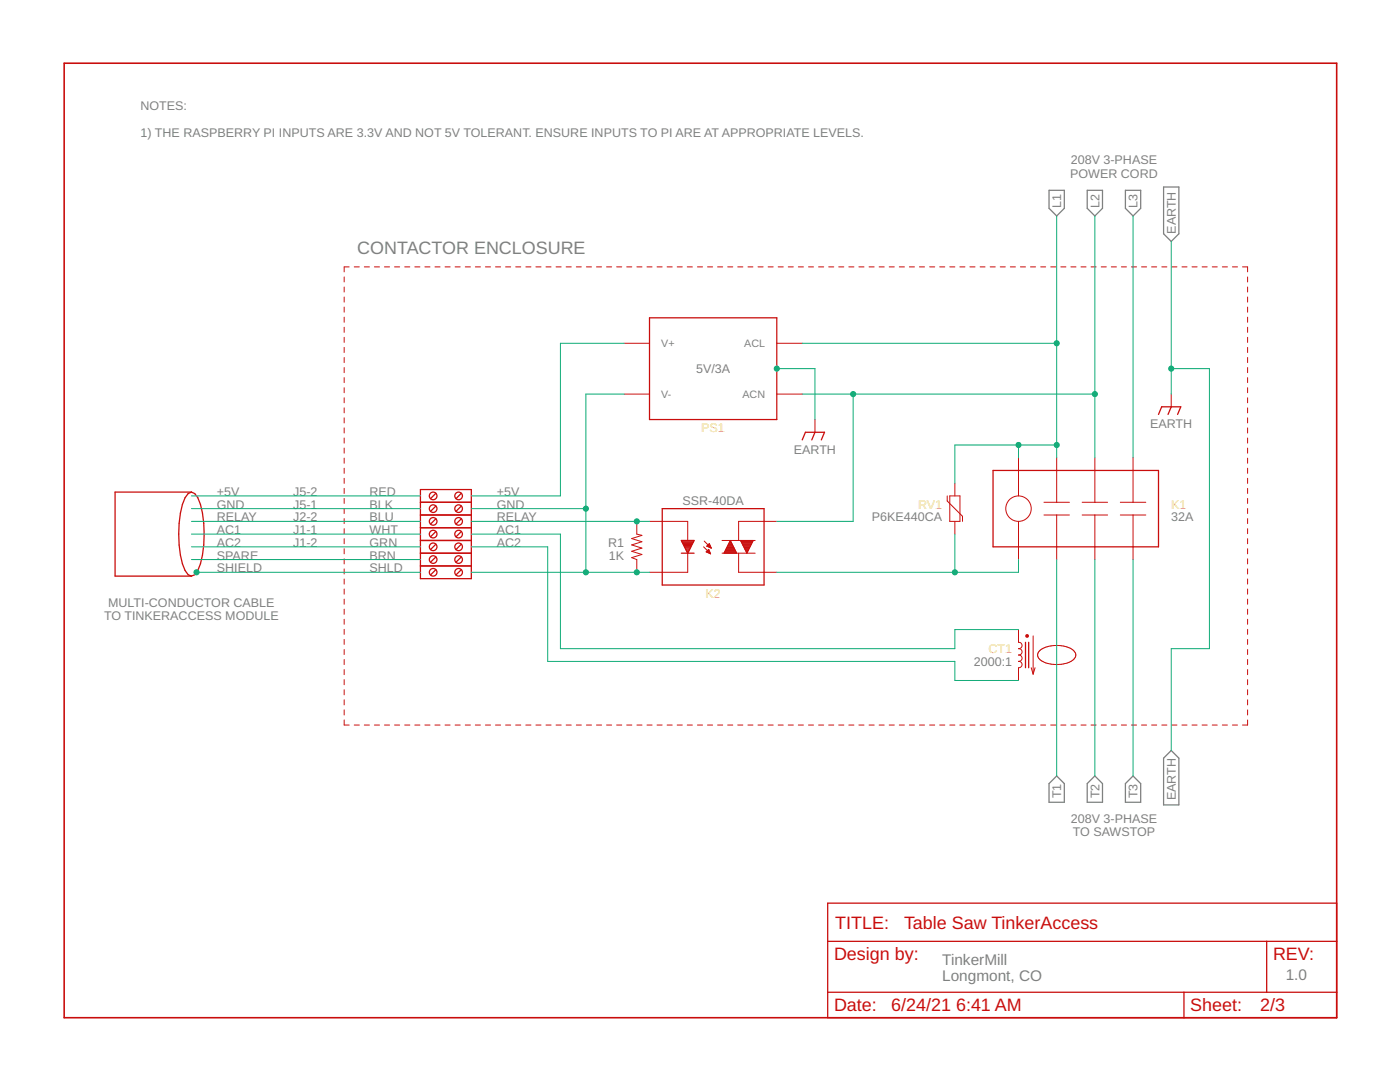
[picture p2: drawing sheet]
<svg xmlns="http://www.w3.org/2000/svg" width="279mm" height="216mm" viewBox="0 0 279 216" stroke-linecap="round" stroke-linejoin="round" font-family="sans-serif">
<path d="M209.4 38h3v3.6l-1.5 1.5-1.5-1.5zM217 38h3v3.6l-1.5 1.5-1.5-1.5zM224.6 38h3v3.6l-1.5 1.5-1.5-1.5zM232.2 37.3h3.1v9.4l-1.6 1.5-1.5-1.5zM210.9 154.8l1.5 1.6v3.7h-3v-3.7zM217 156.4l1.5-1.6 1.5 1.6v3.7h-3zM224.6 156.4l1.5-1.6 1.5 1.6v3.7h-3zM233.7 149.8l1.6 1.5v9.3h-3.1v-9.3z" fill="none" stroke="#808080" stroke-width=".25"/>
<g fill="none" stroke="#c90d0c" stroke-width=".2">
<path d="M68.7 55.3v1M68.7 57.3v1M68.7 59.3v1M69.7 53.3h-1v1M70.7 53.3h1M72.7 53.3h1M74.7 53.3h1M76.7 53.3h1M78.7 53.3h1.1M80.8 53.3h1M82.8 53.3h1M84.8 53.3h1"/>
<path d="M86.8 53.3h1M88.8 53.3h1M90.8 53.3h1M92.9 53.3h1M94.9 53.3h1M96.9 53.3h1M98.9 53.3h1M100.9 53.3h1M102.9 53.3h1M104.9 53.3h1.1M107 53.3h1M109 53.3h1"/>
<path d="M111 53.3h1M113 53.3h1M115 53.3h1M117 53.3h1M119 53.3h1.1M121.1 53.3h1M123.1 53.3h1M125.1 53.3h1M127.1 53.3h1M129.1 53.3h1M131.1 53.3h1M133.1 53.3h1.1"/>
<path d="M135.1 53.3h1.1M137.2 53.3h1M139.2 53.3h1M141.2 53.3h1M143.2 53.3h1M145.2 53.3h1M147.2 53.3h1.1M149.3 53.3h1M151.3 53.3h1M153.3 53.3h1M155.3 53.3h1M157.3 53.3h1"/>
<path d="M159.3 53.3h1M161.4 53.3h.9M163.4 53.3h1M165.4 53.3h1M167.4 53.3h1M169.4 53.3h1M171.4 53.3h1M173.4 53.3h1.1M175.5 53.3h1M177.5 53.3h1M179.5 53.3h1M181.5 53.3h1"/>
<path d="M183.5 53.3h1M185.5 53.3h1M187.5 53.3h1.1M189.5 53.3h1.1M191.6 53.3h1M193.6 53.3h1M195.6 53.3h1M197.6 53.3h1M199.6 53.3h1M201.6 53.3h1M203.6 53.3h1.1M205.7 53.3h1"/>
<path d="M207.7 53.3h1M209.7 53.3h1M211.7 53.3h1M213.7 53.3h1M215.7 53.3h1M217.7 53.3h1.1M219.8 53.3h1M221.8 53.3h1M223.8 53.3h1M225.8 53.3h1M227.8 53.3h1M229.8 53.3h1"/>
<path d="M231.9 53.3h1M233.9 53.3h1M235.9 53.3h1M237.9 53.3h1M239.9 53.3h1M241.9 53.3h1M243.9 53.3h1.1M246 53.3h1M248 53.3h1v1M249 55.3v1M249 57.3v1M249 59.3v1"/>
<path d="M68.7 61.3v1M68.7 63.3v1M68.7 65.3v1M68.7 67.3v1M68.7 69.3v1M68.7 71.3v1M68.7 73.3v1.1M68.7 75.4v.9M68.7 77.4v1M68.7 79.4v1M124.5 68.5h5.1M124.5 78.6h5.1"/>
<path d="M155 68.5h5.1M155 78.6h5.1M233.7 78.6v2.6M249 61.3v1M249 63.3v1M249 65.3v1M249 67.3v1M249 69.3v1M249 71.3v1M249 73.3v1.1M249 75.4v.9M249 77.4v1"/>
<path d="M249 79.4v1M68.7 81.4v1M68.7 83.4v1M68.7 85.4v1M68.7 87.4v1M68.7 89.4v1M68.7 91.4v1M68.7 93.4v1M68.7 95.4v1.1M68.7 97.5v1M68.7 99.5v1M162.6 83.7v2.6"/>
<path d="M189 99v1l3.1 3v1M189.5 99h2.1v5h-2.1zM190.6 96.4v2.6M203.3 91.3v7.7M210.9 91.3v8.9M218.5 91.3v8.9M226.1 91.3v8.9M249 81.4v1M249 83.4v1M249 85.4v1M249 87.4v1M249 89.4v1"/>
<path d="M249 91.4v1M249 93.4v1M249 95.4v1.1M249 97.5v1M249 99.5v1M68.7 101.5v1M68.7 103.5v1M68.7 105.5v1M68.7 107.5v1M68.7 109.5v1M68.7 111.5v1M68.7 113.5v1"/>
<path d="M68.7 115.5v1M68.7 117.5v1.1M68.7 119.5v1.1M127.1 104v2.6l1 .2-2 .7 2 .6-2 .6 2 .7-2 .6 2 .6-2 .7 1 .4v2.5M129.6 104h7.6v3.8M137.2 110.4v3.8h-7.6M140.4 109.1l1.4 1.4M140.5 108l1.4 1.4M140.9 110.1l.5-.5 .4 .9zM141 110.1h.6M141.1 109l.5-.5 .3 .9M141.1 109l.8 .4"/>
<path d="M141.1 109h.7M141.1 110.2h.6M141.1 110h.5M141.2 108.9h.5M141.2 109.8h.3M141.3 108.8h.4M141.3 109.7h.2M141.4 109.1h.4M141.4 110.3h.3M141.4 108.6h.2M141.5 108.5h.1M141.6 109.2h.3"/>
<path d="M141.6 110.4h.2M141.9 109.3h.1M144.1 107.8h6.6M144.1 110.4h6.6M144.5 110.4l1.3-2.6 1.2 2.6M144.5 110.3h2.5M144.6 110.2h2.3M144.6 110.1h2.3M144.7 110h2.1M144.8 109.8h1.9M144.8 109.7h1.9M144.9 109.6h1.7"/>
<path d="M144.9 109.5h1.7M145 109.3h1.5M145.1 109.2h1.4M145.1 109.1h1.3M145.2 109h1.1M145.2 108.9h1.1M145.3 108.8h.9M145.4 108.6h.7M145.4 108.5h.7M145.5 108.4h.5M145.5 108.3h.5M145.6 108.1h.3"/>
<path d="M145.7 108h.1M145.7 107.9h.1M147.4 110.4v3.8h7.6M147.8 107.8l1.3 2.6 1.2-2.6M147.8 107.9h2.5M147.9 108h2.3M147.9 108.1h2.3M148 108.3h2.1M148.1 108.4h2M148.1 108.5h1.9M148.2 108.6h1.7M148.2 108.8h1.7"/>
<path d="M148.3 108.9h1.5M148.4 109h1.4M148.4 109.1h1.3M148.5 109.2h1.1M148.5 109.3h1.1M148.6 109.5h.9M148.7 109.6h.7M148.7 109.7h.7M148.8 109.8h.5M148.8 110h.5M148.9 110.1h.3M148.9 110.2h.2"/>
<path d="M149 110.3h.1M155 104h-7.6v3.8M190.6 104v2.6M203.3 104v7.7M208.3 100.2h5.1M208.3 102.8h5.1M210.9 102.8v8.9M216 100.2h5M216 102.8h5M218.5 102.8v8.9M223.6 100.2h5.1M223.6 102.8h5.1"/>
<path d="M226.1 102.8v8.9M249 101.5v1M249 103.5v1M249 105.5v1M249 107.5v1M249 109.5v1M249 111.5v1M249 113.5v1M249 115.5v1M249 117.5v1.1M249 119.5v1.1M68.7 121.6v1"/>
<path d="M68.7 123.6v1M68.7 125.6v1M68.7 127.6v1M68.7 129.6v1M68.7 131.6v1M68.7 133.6v1M68.7 135.6v1M68.7 137.6v1M68.7 139.6v1.1M203.3 125.6v2.6a.64 .64 0 0 1 .7 .6 .64 .64 0 0 1-.7 .6 .64 .64 0 0 1 .7 .7 .64 .64 0 0 1-.7 .6 .64 .64 0 0 1 .7 .6 .64 .64 0 0 1-.7 .7 .64 .64 0 0 1 .7 .6 .64 .64 0 0 1-.7 .6v2.6M205.8 133.2l.4 1.3M206.2 126.9v7.6"/>
<path d="M206.6 133.2l-.4 1.3M207.4 129.9a5.9 5.9 0 0 1 6.9 0 1.23 1.23 0 0 1-.5 2 6.2 6.2 0 0 1-6.4-.4 1.08 1.08 0 0 1 0-1.6zM249 121.6v1M249 123.6v1M249 125.6v1M249 127.6v1M249 129.6v1M249 131.6v1M249 133.6v1M249 135.6v1M249 137.6v1M249 139.6v1.1"/>
<path d="M68.7 143.7v1h1M68.7 141.6v1.1M70.7 144.7h1M72.7 144.7h1M74.7 144.7h1M76.7 144.7h1M78.7 144.7h1.1M80.8 144.7h1M82.8 144.7h1M84.8 144.7h1M86.8 144.7h1M88.8 144.7h1"/>
<path d="M90.8 144.7h1M92.9 144.7h1M94.9 144.7h1M96.9 144.7h1M98.9 144.7h1M100.9 144.7h1M102.9 144.7h1M104.9 144.7h1.1M107 144.7h1M109 144.7h1M111 144.7h1M113 144.7h1"/>
<path d="M115 144.7h1M117 144.7h1M119 144.7h1.1M121.1 144.7h1M123.1 144.7h1M125.1 144.7h1M127.1 144.7h1M129.1 144.7h1M131.1 144.7h1M133.1 144.7h1.1M135.1 144.7h1.1M137.2 144.7h1"/>
<path d="M139.2 144.7h1M141.2 144.7h1M143.2 144.7h1M145.2 144.7h1M147.2 144.7h1.1M149.3 144.7h1M151.3 144.7h1M153.3 144.7h1M155.3 144.7h1M157.3 144.7h1M159.3 144.7h1M161.4 144.7h.9"/>
<path d="M163.4 144.7h1M165.4 144.7h1M167.4 144.7h1M169.4 144.7h1M171.4 144.7h1M173.4 144.7h1.1M175.5 144.7h1M177.5 144.7h1M179.5 144.7h1M181.5 144.7h1M183.5 144.7h1M185.5 144.7h1"/>
<path d="M187.5 144.7h1.1M189.5 144.7h1.1M191.6 144.7h1M193.6 144.7h1M195.6 144.7h1M197.6 144.7h1M199.6 144.7h1M201.6 144.7h1M203.6 144.7h1.1M205.7 144.7h1M207.7 144.7h1M209.7 144.7h1"/>
<path d="M211.7 144.7h1M213.7 144.7h1M215.7 144.7h1M217.7 144.7h1.1M219.8 144.7h1M221.8 144.7h1M223.8 144.7h1M225.8 144.7h1M227.8 144.7h1M229.8 144.7h1M231.9 144.7h1M233.9 144.7h1"/>
<path d="M235.9 144.7h1M237.9 144.7h1M239.9 144.7h1M241.9 144.7h1M243.9 144.7h1.1M246 144.7h1M249 143.7v1h-1M249 141.6v1.1"/>
<circle cx="203.3" cy="101.5" r="2.54"/>
</g>
<g fill="none" stroke="#c90d0c" stroke-width=".25">
<path d="M129.6 63.4h25.4v20.3h-25.4zM38.2 98.2l.7 .3a10 10 0 0 1 1.8 5.9 20.9 20.9 0 0 1-1.2 9.4l-.6 .9-.7 .3M38.2 98.2l-.7 .3a10 10 0 0 0-1.7 5.9 20.9 20.9 0 0 0 1.1 9.4l.6 .9 .7 .3M38.2 98.2h-15.2v16.8h15.2M83.9 97.7h10.2v17.8h-10.2zM87 98.4l-1.1 1.1M92.1 98.4l-1.1 1.1M160.1 87.8l.6-1.5h3.8l-.6 1.5M162.6 86.3l-.6 1.5M198.2 93.9h33v15.2h-33zM231.2 82.7l.6-1.5h3.8l-.6 1.5M233.7 81.2l-.6 1.5"/>
<path d="M83.9 110.4h10.2M83.9 107.8h10.2M83.9 100.2h10.2M83.9 102.8h10.2M83.9 105.3h10.2M83.9 112.9h10.2M87 103.5l-1.1 1.1M87 108.6l-1.1 1.1M87 106l-1.1 1.1M87 111.1l-1.1 1.1M87 113.7l-1.1 1M87 101l-1.1 1"/>
<path d="M92.1 103.5l-1.1 1.1M92.1 101l-1.1 1M92.1 106l-1.1 1.1M92.1 108.6l-1.1 1.1M92.1 111.1l-1.1 1.1M92.1 113.7l-1.1 1M132.2 101.5h20.3v15.2h-20.3zM136 110.4h2.5M136 107.8h2.5l-1.3 2.6zM136 108h2.5M136.1 108.2h2.2M136.3 108.4h1.9"/>
<path d="M136.4 108.6h1.7M136.5 108.9h1.5M136.6 109.1h1.3M136.7 109.3h1.1M136.8 109.5h.9M136.9 109.7h.7M137 110h.5M137.2 110.2h.1M204.7 128.2v5M205.3 128.2v5M165.2 180.2h101.6v22.9h-101.6zM165.2 187.8h101.6"/>
<path d="M165.2 198h101.6M236.3 198v5.1M252.8 187.8v10.2"/>
<circle cx="86.4" cy="99" r=".76"/>
<circle cx="91.5" cy="99" r=".76"/>
<circle cx="86.4" cy="101.5" r=".76"/>
<circle cx="86.4" cy="106.6" r=".76"/>
<circle cx="86.4" cy="109.1" r=".76"/>
<circle cx="86.4" cy="104" r=".76"/>
<circle cx="86.4" cy="111.7" r=".76"/>
<circle cx="86.4" cy="114.2" r=".76"/>
<circle cx="91.5" cy="101.5" r=".76"/>
<circle cx="91.5" cy="106.6" r=".76"/>
<circle cx="91.5" cy="109.1" r=".76"/>
<circle cx="91.5" cy="104" r=".76"/>
<circle cx="91.5" cy="111.7" r=".76"/>
<circle cx="91.5" cy="114.2" r=".76"/>
</g>
<path d="M12.8 12.6h254v190.5h-254z" fill="none" stroke="#c90d0c" stroke-width=".32"/>
<circle cx="205" cy="126.9" r=".19" fill="none" stroke="#c90d0c" stroke-width=".38"/>
<g fill="none" stroke="#0dab76" stroke-width=".2">
<path d="M210.9 43.1v48.2M218.5 43.1v48.2M226.1 43.1v48.2M233.7 48.2v30.4M124.5 78.6h-7.6v35.6M124.5 68.5h-12.7v30.5h-17.7M155 73.6h7.6v10.1M160.1 78.6h58.4M160.1 68.5h50.8M170.3 78.6v25.4h-15.3M233.7 73.6h7.7v55.8h-7.7v20.4M38.2 99h45.7"/>
<path d="M203.3 88.8v2.5M210.9 88.8h-20.3v7.6M38.2 101.5h45.7M38.2 104h45.7M38.2 106.6h45.7M38.2 109.1h45.7M38.2 111.7h45.7M39.2 114.2h44.7M94.1 114.2h35.5M94.1 106.6h17.7v22.8h78.8v-3.8h12.7M94.1 109.1h15.2v22.9h81.3v3.8h12.7M94.1 101.5h22.8"/>
<path d="M94.1 104h35.5M190.6 106.6v7.6M203.3 111.7v2.5h-48.3M210.9 111.7v43.1M218.5 111.7v43.1M226.1 111.7v43.1"/>
</g>
<g fill="#0dab76" stroke="#0dab76" stroke-width=".2">
<circle cx="190.6" cy="114.2" r=".51"/>
<circle cx="127.1" cy="114.2" r=".51"/>
<circle cx="116.9" cy="101.5" r=".51"/>
<circle cx="116.9" cy="114.2" r=".51"/>
<circle cx="233.7" cy="73.6" r=".51"/>
<circle cx="155" cy="73.6" r=".51"/>
<circle cx="127.1" cy="104" r=".51"/>
<circle cx="210.9" cy="68.5" r=".51"/>
<circle cx="210.9" cy="88.8" r=".51"/>
<circle cx="203.3" cy="88.8" r=".51"/>
<circle cx="39.2" cy="114.2" r=".51"/>
<circle cx="170.3" cy="78.6" r=".51"/>
<circle cx="218.5" cy="78.6" r=".51"/>
</g>
<text font-size="3.6" fill="#808080" x="71.3" y="50.7">CONTACTOR ENCLOSURE</text>
<g font-size="3.6" fill="#c90d0c">
<text x="166.7" y="185.3">TITLE:</text>
<text x="180.4" y="185.3">Table Saw TinkerAccess</text>
<text x="166.4" y="191.6">Design by:</text>
<text x="254.1" y="191.6">REV:</text>
<text x="166.4" y="201.8">Date:</text>
<text x="177.9" y="201.8">6/24/21</text>
<text x="190.8" y="201.8">6:41 AM</text>
<text x="237.6" y="201.8">Sheet:</text>
<text x="251.5" y="201.8">2/3</text>
</g>
<g font-size="3.1" fill="#808080">
<text x="188" y="192.6">TinkerMill</text>
<text x="188" y="195.8">Longmont, CO</text>
<text x="256.6" y="195.5">1.0</text>
</g>
<g font-size="2.5" fill="#808080">
<text x="28" y="22">NOTES:</text>
<text x="28" y="27.3">1) THE RASPBERRY PI INPUTS ARE 3.3V AND NOT 5V TOLERANT. ENSURE INPUTS TO PI ARE AT APPROPRIATE LEVELS.</text>
<text x="213.6" y="35.5">POWER CORD</text>
<text x="213.7" y="32.8">208V 3-PHASE</text>
<text x="211.8" y="41.6" transform="rotate(-90 211.8 41.6)">L1</text>
<text x="219.4" y="41.6" transform="rotate(-90 219.4 41.6)">L2</text>
<text x="227" y="41.6" transform="rotate(-90 227 41.6)">L3</text>
<text x="234.6" y="46.6" transform="rotate(-90 234.6 46.6)">EARTH</text>
<text x="138.9" y="74.5">5V/3A</text>
<text x="229.5" y="85.5">EARTH</text>
<text x="158.4" y="90.6">EARTH</text>
<text x="43.3" y="99">+5V</text>
<text x="43.3" y="101.5">GND</text>
<text x="58.5" y="99">J5-2</text>
<text x="58.5" y="101.5">J5-1</text>
<text x="73.8" y="101.5">BLK</text>
<text x="73.8" y="99">RED</text>
<text x="99.2" y="101.5">GND</text>
<text x="99.2" y="99">+5V</text>
<text x="136.2" y="100.7">SSR-40DA</text>
<text x="43.3" y="104">RELAY</text>
<text x="43.3" y="106.6">AC1</text>
<text x="58.5" y="106.6">J1-1</text>
<text x="58.5" y="104">J2-2</text>
<text x="73.8" y="104">BLU</text>
<text x="73.8" y="106.6">WHT</text>
<text x="99.2" y="104">RELAY</text>
<text x="99.2" y="106.6">AC1</text>
<text x="174" y="104">P6KE440CA</text>
<text x="233.7" y="104">32A</text>
<text x="43.3" y="109.1">AC2</text>
<text x="43.3" y="111.7">SPARE</text>
<text x="58.5" y="109.1">J1-2</text>
<text x="73.8" y="109.1">GRN</text>
<text x="73.8" y="111.7">BRN</text>
<text x="99.2" y="109.1">AC2</text>
<text x="121.3" y="109.1">R1</text>
<text x="121.5" y="111.7">1K</text>
<text x="43.3" y="114.2">SHIELD</text>
<text x="73.8" y="114.2">SHLD</text>
<text x="20.8" y="123.7">TO TINKERACCESS MODULE</text>
<text x="21.6" y="121.1">MULTI-CONDUCTOR CABLE</text>
<text x="194.4" y="132.9">2000:1</text>
<text x="211.8" y="159.3" transform="rotate(-90 211.8 159.3)">T1</text>
<text x="219.4" y="159.3" transform="rotate(-90 219.4 159.3)">T2</text>
<text x="227" y="159.3" transform="rotate(-90 227 159.3)">T3</text>
<text x="234.6" y="159.7" transform="rotate(-90 234.6 159.7)">EARTH</text>
<text x="213.7" y="164.2">208V 3-PHASE</text>
<text x="214.1" y="166.9">TO SAWSTOP</text>
</g>
<g font-size="2.5" fill="#ffe74c">
<text x="140" y="86.3">PS1</text>
<text x="183.2" y="101.5">RV1</text>
<text x="233.7" y="101.5">K1</text>
<text x="140.8" y="119.3">K2</text>
<text x="197.3" y="130.3">CT1</text>
</g>
<g font-size="2.1" fill="#808080">
<text x="132" y="69.2">V+</text>
<text x="148.5" y="69.2">ACL</text>
<text x="132" y="79.4">V-</text>
<text x="148.2" y="79.4">ACN</text>
</g>
</svg>
